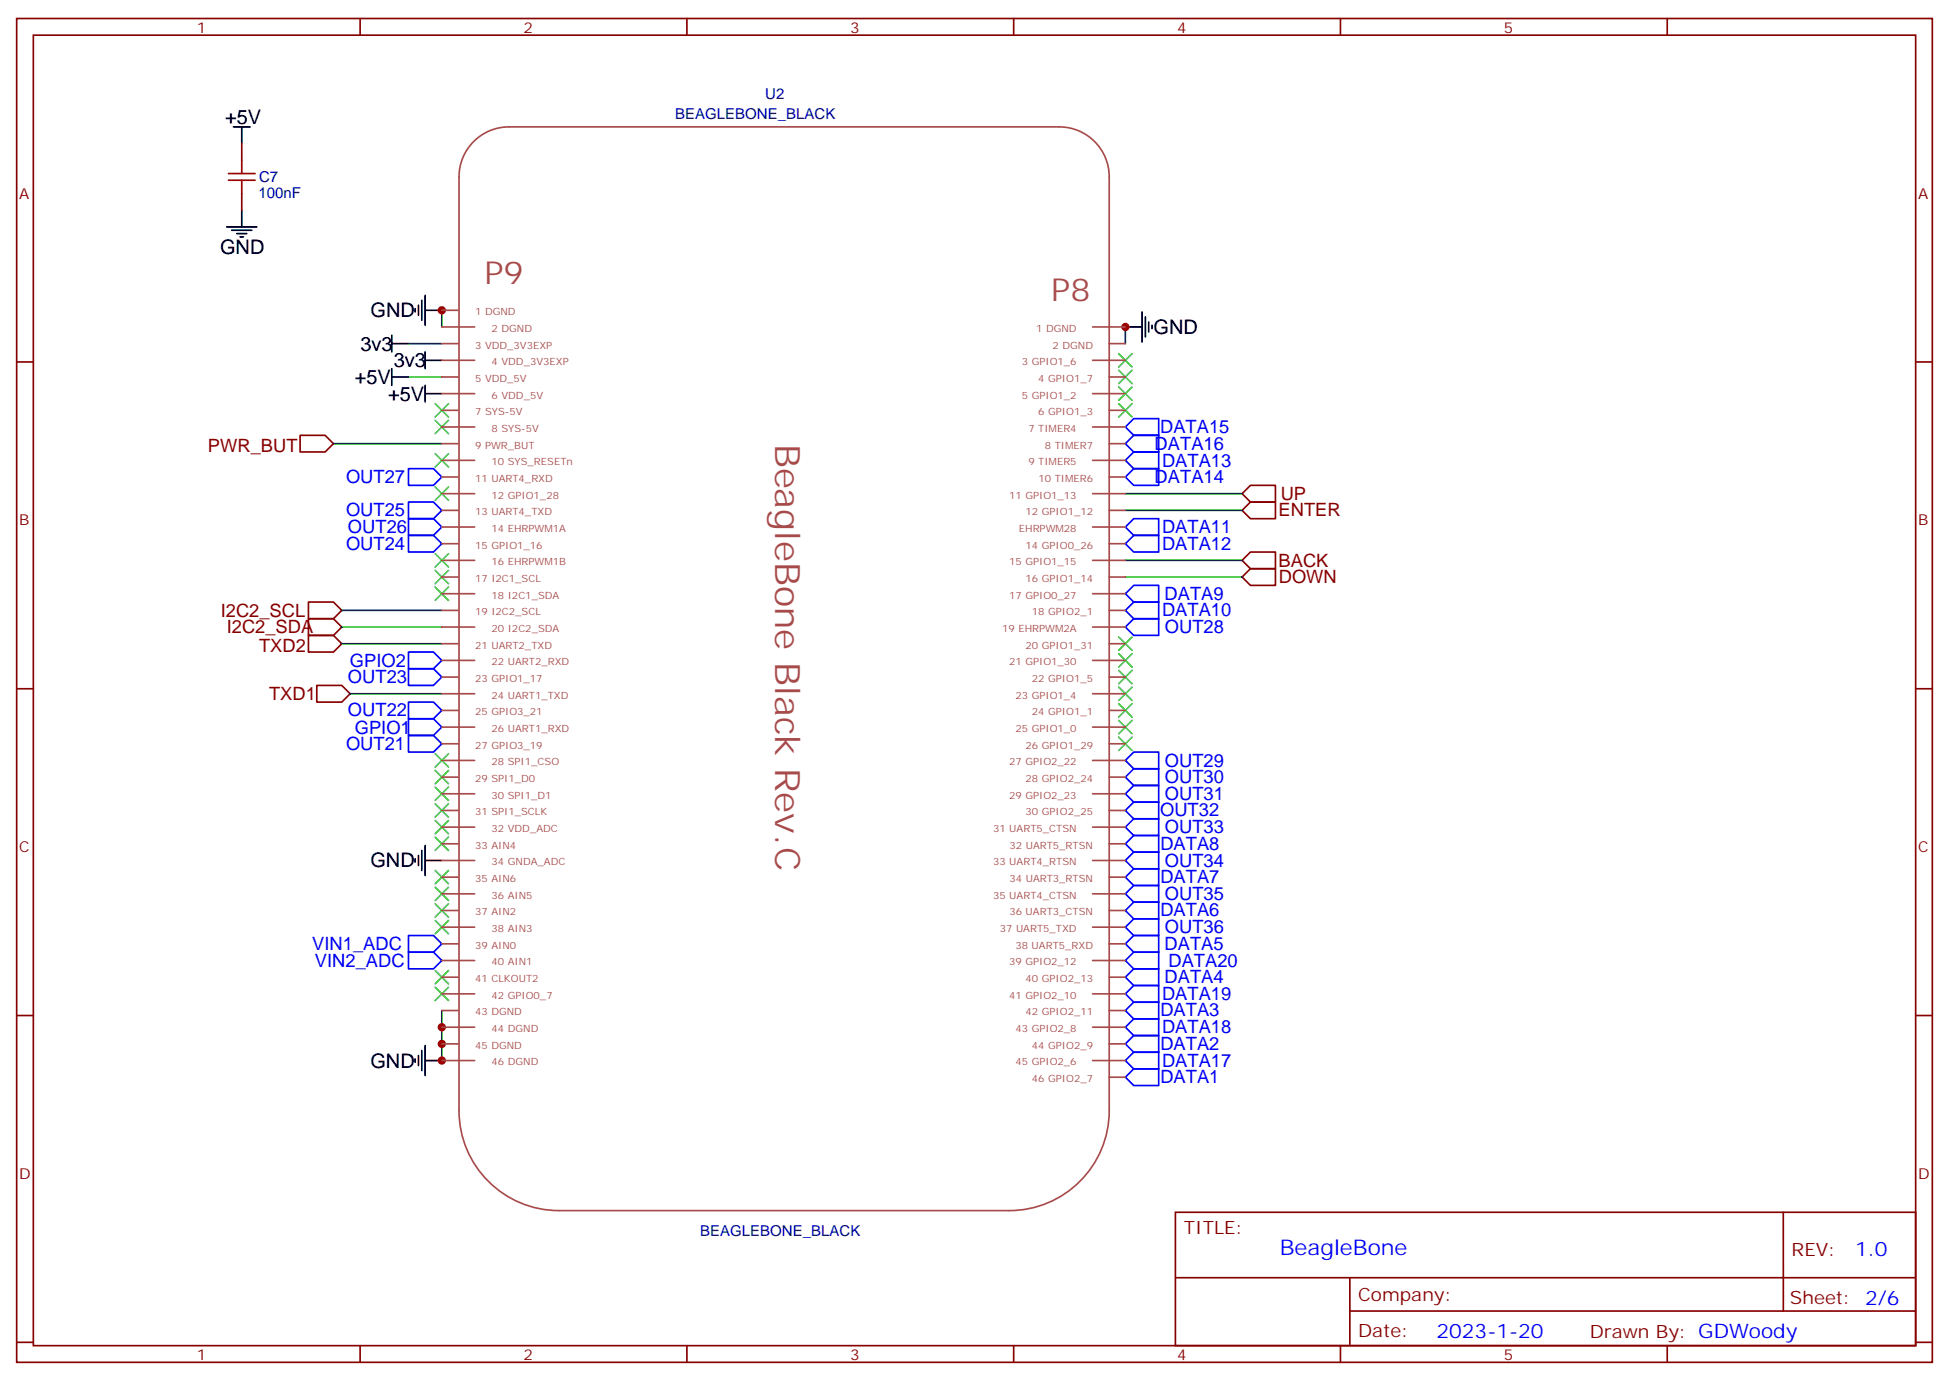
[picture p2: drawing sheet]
<svg xmlns="http://www.w3.org/2000/svg" width="412mm" height="292mm" viewBox="0 0 412 292" stroke-linecap="round" stroke-linejoin="round" font-family="sans-serif">
<g fill="none" stroke="#870000" stroke-width=".35">
<path d="M3.5 3.9h405.4v284.4h-405.4zM7.1 7.4h398.2v277.3h-398.2zM76.2 3.9v3.5M145.3 3.9v3.5M214.5 3.9v3.5M283.6 3.9v3.5M352.8 3.9v3.5M3.5 76.6h3.6M405.3 76.6h3.6M63.5 92.1h5.3l1.8 1.8-1.8 1.7h-5.3zM262.8 108l1.8-1.8h5.3v3.5h-5.3zM262.8 118.6l1.8-1.8h5.3v3.5h-5.3z"/>
<path d="M264.6 102.7h5.3v3.5h-5.3l-1.8-1.7zM65.3 130.9h5.3l1.7 1.8-1.7 1.7h-5.3zM65.3 127.4h5.3l1.7 1.8-1.7 1.7h-5.3zM65.3 134.4h5.3l1.7 1.8-1.7 1.8h-5.3zM262.8 122.1l1.8-1.8h5.3v3.6h-5.3zM3.5 145.7h3.6M67 145h5.3l1.8 1.8-1.8 1.8h-5.3zM405.3 145.7h3.6M3.5 214.9h3.6M405.3 214.9h3.6M248.7 256.5h156.6v28.2h-156.6zM377.3 256.5v20.9"/>
<path d="M248.7 270.4h156.5M285.6 277.4h119.6M285.6 270.4v14.1M3.5 284h3.6M76.2 284.7v3.6M145.3 284.7v3.6M214.5 284.7v3.6M283.6 284.7v3.6M352.8 284.7v3.6M405.3 284h3.6"/>
</g>
<g fill="none" stroke="#00f" stroke-width=".35">
<path d="M86.4 99.2h5.3l1.8 1.7-1.8 1.8h-5.3zM238.1 97.4l1.8-1.8h5.3v3.6h-5.3zM238.1 90.3l1.8-1.7h5.3v3.5h-5.3zM239.9 99.2h5.3v3.5h-5.3l-1.8-1.8zM239.9 92.1h5.3v3.5h-5.3l-1.8-1.7zM86.4 106.2h5.3l1.8 1.8-1.8 1.7h-5.3zM86.4 113.3h5.3l1.8 1.7-1.8 1.8h-5.3zM86.4 109.7h5.3l1.8 1.8-1.8 1.8h-5.3zM238.1 115l1.8-1.7h5.3v3.5h-5.3zM238.1 111.5l1.8-1.8h5.3v3.6h-5.3zM86.4 138h5.3l1.8 1.7-1.8 1.8h-5.3zM238.1 129.2l1.8-1.8h5.3v3.5h-5.3z"/>
<path d="M239.9 123.9h5.3v3.5h-5.3l-1.8-1.8zM239.9 130.9h5.3v3.5h-5.3l-1.8-1.7zM86.4 152.1h5.3l1.8 1.7-1.8 1.8h-5.3zM86.4 141.5h5.3l1.8 1.8-1.8 1.7h-5.3zM86.4 148.6h5.3l1.8 1.7-1.8 1.8h-5.3zM86.4 155.6h5.3l1.8 1.8-1.8 1.7h-5.3zM239.9 159.1h5.3v3.6h-5.3l-1.8-1.8zM238.1 175l1.8-1.8h5.3v3.6h-5.3zM238.1 164.4l1.8-1.7h5.3v3.5h-5.3zM239.9 176.8h5.3v3.5h-5.3l-1.8-1.8zM239.9 166.2h5.3v3.5h-5.3l-1.8-1.7zM239.9 169.7h5.3v3.5h-5.3l-1.8-1.7z"/>
<path d="M86.4 197.9h5.3l1.8 1.8-1.8 1.8h-5.3zM238.1 199.7l1.8-1.8h5.3v3.6h-5.3zM238.1 182.1l1.8-1.8h5.3v3.5h-5.3zM239.9 194.4h5.3v3.5h-5.3l-1.8-1.7zM239.9 190.9h5.3v3.5h-5.3l-1.8-1.7zM239.9 187.4h5.3v3.5h-5.3l-1.8-1.8zM239.9 183.8h5.3v3.6h-5.3l-1.8-1.8zM86.4 201.5h5.3l1.8 1.7-1.8 1.8h-5.3zM238.1 206.8l1.8-1.8h5.3v3.5h-5.3zM238.1 210.3l1.8-1.8h5.3v3.6h-5.3zM238.1 217.3l1.8-1.7h5.3v3.5h-5.3zM239.9 201.5h5.3v3.5h-5.3l-1.8-1.8z"/>
<path d="M239.9 212.1h5.3v3.5h-5.3l-1.8-1.8zM239.9 219.1h5.3v3.5h-5.3l-1.8-1.7zM238.1 224.4l1.8-1.8h5.3v3.6h-5.3zM239.9 226.2h5.3v3.5h-5.3l-1.8-1.8z"/>
</g>
<g fill="none" stroke="#000" stroke-width=".35">
<path d="M49.4 26.8h3.5M51.2 26.8v3.6M48 48h6.3M49 48.7h4.3M50.1 49.4h2.1M50.8 50.1h.7M51.2 44.5v3.5M82.9 72.7h3.5M82.9 70.9v3.6M82.9 78v3.5M82.9 79.8h3.5M87.8 65.3v.7"/>
<path d="M88.5 64.6v2.1M89.3 63.5v4.3M90 76.2h3.5M90 62.5v6.3M90 74.5v3.5M90 65.7h3.5M238.1 69.2h3.6M241.7 66v6.4M242.4 67.1v4.2M243.1 68.1v2.1M243.8 68.8v.7M90 81.5v3.6"/>
<path d="M90 83.3h3.5M89.3 180v4.2M90 178.9v6.3M87.8 181.7v.7M88.5 181v2.1M90 182.1h3.5M87.8 224v.8M88.5 223.3v2.2M89.3 222.3v4.2M90 221.2v6.4M90 224.4h3.5"/>
</g>
<g fill="none" stroke="#008700" stroke-width=".35">
<path d="M86.4 72.7h7.1M86.4 79.8h7.1M93.5 65.7v3.5M238.1 69.2v3.5M70.6 93.9h22.9M238.1 104.5h24.7M238.1 108h24.7M238.1 118.6h24.7M72.3 129.2h21.2M72.3 132.7h21.2M72.3 136.2h21.2M238.1 122.1h24.7"/>
<path d="M74.1 146.8h19.4M93.5 213.8v10.6"/>
</g>
<g fill="none" stroke="#3c3" stroke-width=".35">
<path d="M236.7 74.8l2.8 2.8M236.7 78.4l2.8 2.8M239.5 74.8l-2.8 2.8M239.5 78.4l-2.8 2.8M92.1 85.4l2.8 2.8M92.1 88.9l2.8 2.9M92.1 96l2.8 2.8M94.9 85.4l-2.8 2.8M94.9 88.9l-2.8 2.9M94.9 96l-2.8 2.8M236.7 81.9l2.8 2.8M236.7 85.4l2.8 2.8"/>
<path d="M239.5 81.9l-2.8 2.8M239.5 85.4l-2.8 2.8M92.1 103l2.8 2.9M92.1 117.2l2.8 2.8M94.9 103l-2.8 2.9M94.9 117.2l-2.8 2.8M92.1 120.7l2.8 2.8M92.1 124.2l2.8 2.8M94.9 120.7l-2.8 2.8M94.9 124.2l-2.8 2.8M236.7 134.8l2.8 2.8M236.7 138.3l2.8 2.8"/>
<path d="M239.5 134.8l-2.8 2.8M239.5 138.3l-2.8 2.8M92.1 159.5l2.8 2.8M94.9 159.5l-2.8 2.8M236.7 141.9l2.8 2.8M236.7 145.4l2.8 2.8M236.7 148.9l2.8 2.8M236.7 152.4l2.8 2.9M236.7 156l2.8 2.8M239.5 141.9l-2.8 2.8M239.5 145.4l-2.8 2.8M239.5 148.9l-2.8 2.8"/>
<path d="M239.5 152.4l-2.8 2.9M239.5 156l-2.8 2.8M92.1 163l2.8 2.8M92.1 166.5l2.8 2.9M92.1 170.1l2.8 2.8M92.1 173.6l2.8 2.8M92.1 177.1l2.8 2.9M94.9 163l-2.8 2.8M94.9 166.5l-2.8 2.9M94.9 170.1l-2.8 2.8M94.9 173.6l-2.8 2.8M94.9 177.1l-2.8 2.9"/>
<path d="M92.1 184.2l2.8 2.8M92.1 187.7l2.8 2.8M92.1 191.2l2.8 2.9M92.1 194.8l2.8 2.8M94.9 184.2l-2.8 2.8M94.9 187.7l-2.8 2.8M94.9 191.2l-2.8 2.9M94.9 194.8l-2.8 2.8M92.1 205.4l2.8 2.8M92.1 208.9l2.8 2.8M94.9 205.4l-2.8 2.8M94.9 208.9l-2.8 2.8"/>
</g>
<g fill="#c00">
<circle cx="238.1" cy="69.2" r=".88"/>
<circle cx="93.5" cy="217.3" r=".88"/>
<circle cx="93.5" cy="220.9" r=".88"/>
<circle cx="93.5" cy="224.4" r=".88"/>
<circle cx="93.5" cy="65.7" r=".88"/>
</g>
<path d="M48.3 36.7h5.7M48.3 38.1h5.7M51.2 33.9v2.8M51.2 38.1v2.9" fill="none" stroke="#a10000" stroke-width=".35"/>
<path d="M51.2 30.4v3.5M51.2 41v3.5" fill="none" stroke="#870000" stroke-width=".35"/>
<g fill="none" stroke="#a64a4a" stroke-width=".35">
<path d="M99.8 30.4a10.6 10.6 0 0 1 7.9-3.6h116.4a10.6 10.6 0 0 1 10.6 10.6v197.6a21.2 21.2 0 0 1-21.2 21.2h-95.2a21.2 21.2 0 0 1-21.2-21.2v-197.6a10.6 10.6 0 0 1 2.7-7zM93.5 69.2h6.9M93.5 72.7h3.5M93.5 76.2h6.9M93.5 79.8h3.5M93.5 65.7h3.5M231.2 69.2h6.9M231.2 76.2h6.9M234.7 72.7h3.4M234.7 79.8h3.4M93.5 83.3h6.9M93.5 86.8h3.5"/>
<path d="M93.5 90.3h6.9M93.5 93.9h3.5M93.5 97.4h6.9M231.2 83.3h6.9M231.2 90.3h6.9M231.2 97.4h6.9M234.7 86.8h3.4M234.7 93.9h3.4M93.5 100.9h3.5M93.5 104.5h6.9M93.5 108h3.5M93.5 111.5h6.9"/>
<path d="M93.5 115h3.5M93.5 118.6h6.9M231.2 104.5h6.9M231.2 111.5h6.9M231.2 118.6h6.9M234.7 100.9h3.4M234.7 108h3.4M234.7 115h3.4M93.5 122.1h3.5M93.5 125.6h6.9M93.5 129.2h3.5M93.5 132.7h6.9"/>
<path d="M93.5 136.2h3.5M93.5 139.7h6.9M231.2 125.6h6.9M231.2 132.7h6.9M231.2 139.7h6.9M234.7 122.1h3.4M234.7 129.2h3.4M234.7 136.2h3.4M93.5 143.3h3.5M93.5 146.8h6.9M93.5 150.3h3.5M93.5 153.8h6.9"/>
<path d="M93.5 157.4h3.5M231.2 146.8h6.9M231.2 153.8h6.9M234.7 143.3h3.4M234.7 150.3h3.4M234.7 157.4h3.4M93.5 160.9h6.9M93.5 164.4h3.5M93.5 168h6.9M93.5 171.5h3.5M93.5 175h6.9M93.5 178.5h3.5"/>
<path d="M231.2 160.9h6.9M231.2 168h6.9M231.2 175h6.9M234.7 164.4h3.4M234.7 171.5h3.4M234.7 178.5h3.4M93.5 182.1h6.9M93.5 185.6h3.5M93.5 189.1h6.9M93.5 192.7h3.5M93.5 196.2h6.9M93.5 199.7h3.5"/>
<path d="M231.2 182.1h6.9M231.2 189.1h6.9M231.2 196.2h6.9M234.7 185.6h3.4M234.7 192.7h3.4M234.7 199.7h3.4M93.5 203.2h6.9M93.5 206.8h3.5M93.5 210.3h6.9M93.5 213.8h3.5M93.5 217.3h6.9M231.2 203.2h6.9"/>
<path d="M231.2 210.3h6.9M231.2 217.3h6.9M234.7 206.8h3.4M234.7 213.8h3.4M93.5 220.9h3.5M93.5 224.4h6.9M231.2 224.4h6.9M234.7 220.9h3.4M234.7 227.9h3.4"/>
</g>
<text font-size="7.4" fill="#a54b4b" x="164" y="93.9" transform="rotate(90 164 93.9)">BeagleBone Black Rev.C</text>
<g font-size="6.7" fill="#a54b4b">
<text x="102.5" y="60.2">P9</text>
<text x="222.4" y="63.7">P8</text>
</g>
<text font-size="4.6" fill="#00f" x="270.8" y="265.5">BeagleBone</text>
<g font-size="4.2">
<text x="47.6" y="26.1">+5V</text>
<text x="46.6" y="53.7">GND</text>
<text x="78.4" y="67.1">GND</text>
<text x="244.1" y="70.7">GND</text>
<text x="76.3" y="74.2">3v3</text>
<text x="83.3" y="77.7">3v3</text>
<text x="75" y="81.2">+5V</text>
<text x="82.1" y="84.8">+5V</text>
<text x="78.4" y="183.5">GND</text>
<text x="78.4" y="225.9">GND</text>
</g>
<g font-size="4.2" fill="#00f">
<text x="392.5" y="265.8">1.0</text>
<text x="304" y="283.1">2023-1-20</text>
</g>
<g font-size="3.9" fill="#800">
<text x="44" y="95.6">PWR_BUT</text>
<text x="271" y="105.8">UP</text>
<text x="270.5" y="109.2">ENTER</text>
<text x="270.5" y="119.9">BACK</text>
<text x="270.6" y="123.3">DOWN</text>
<text x="46.7" y="130.5">I2C2_SCL</text>
<text x="48" y="134">I2C2_SDA</text>
<text x="54.8" y="138">TXD2</text>
<text x="56.9" y="148.1">TXD1</text>
<text x="250.5" y="261.1">TITLE:</text>
<text x="379.1" y="265.8">REV:</text>
<text x="287.4" y="275.3">Company:</text>
<text x="378.7" y="275.9">Sheet: 2/6</text>
<text x="287.4" y="283">Date:</text>
<text x="336.4" y="283.1">Drawn By: GDWoody</text>
</g>
<g font-size="3.9" fill="#00f">
<text x="244.3" y="95.1">DATA16</text>
<text x="245.5" y="91.7">DATA15</text>
<text x="245.9" y="98.7">DATA13</text>
<text x="73.2" y="102.2">OUT27</text>
<text x="244.3" y="102.2">DATA14</text>
<text x="73.2" y="109.3">OUT25</text>
<text x="73.6" y="112.8">OUT26</text>
<text x="245.9" y="112.8">DATA11</text>
<text x="73.2" y="116.3">OUT24</text>
<text x="245.9" y="116.3">DATA12</text>
<text x="245.9" y="130.4">DATA10</text>
<text x="246.4" y="127">DATA9</text>
<text x="246.5" y="134">OUT28</text>
<text x="74" y="141.1">GPIO2</text>
<text x="73.6" y="144.5">OUT23</text>
<text x="73.6" y="151.6">OUT22</text>
<text x="75.1" y="155.2">GPIO1</text>
<text x="73.2" y="158.7">OUT21</text>
<text x="246.5" y="162.2">OUT29</text>
<text x="246.5" y="165.7">OUT30</text>
<text x="245.5" y="172.7">OUT32</text>
<text x="246.5" y="169.3">OUT31</text>
<text x="245.5" y="179.8">DATA8</text>
<text x="246.5" y="176.4">OUT33</text>
<text x="246.5" y="183.4">OUT34</text>
<text x="245.5" y="186.9">DATA7</text>
<text x="246.5" y="190.5">OUT35</text>
<text x="245.5" y="193.9">DATA6</text>
<text x="246.5" y="197.5">OUT36</text>
<text x="66.1" y="201.1">VIN1_ADC</text>
<text x="246.4" y="201">DATA5</text>
<text x="66.6" y="204.6">VIN2_ADC</text>
<text x="246.4" y="208">DATA4</text>
<text x="247.3" y="204.5">DATA20</text>
<text x="245.5" y="215.1">DATA3</text>
<text x="245.9" y="211.6">DATA19</text>
<text x="245.9" y="218.7">DATA18</text>
<text x="245.5" y="222.1">DATA2</text>
<text x="245.9" y="225.7">DATA17</text>
<text x="245.5" y="229.2">DATA1</text>
</g>
<g font-size="3.2" fill="#800">
<text x="41.6" y="6.9">1</text>
<text x="110.8" y="6.9">2</text>
<text x="179.9" y="6.9">3</text>
<text x="249.1" y="6.9">4</text>
<text x="318.2" y="6.9">5</text>
<text x="4.1" y="42">A</text>
<text x="405.9" y="42">A</text>
<text x="4.1" y="111.2">B</text>
<text x="405.9" y="111.2">B</text>
<text x="4.1" y="180.3">C</text>
<text x="405.9" y="180.3">C</text>
<text x="4.1" y="249.4">D</text>
<text x="405.9" y="249.4">D</text>
<text x="41.6" y="287.7">1</text>
<text x="110.8" y="287.7">2</text>
<text x="179.9" y="287.7">3</text>
<text x="249.1" y="287.7">4</text>
<text x="318.2" y="287.7">5</text>
</g>
<g font-size="3.2" fill="#000080">
<text x="161.9" y="20.9">U2</text>
<text x="142.9" y="25.1">BEAGLEBONE_BLACK</text>
<text x="54.7" y="41.8">100nF</text>
<text x="54.8" y="38.6">C7</text>
<text x="148.2" y="261.4">BEAGLEBONE_BLACK</text>
</g>
<g font-size="2.1" fill="#a54b4b">
<text x="100.5" y="66.7">1 DGND</text>
<text x="104" y="70.2">2 DGND</text>
<text x="219.3" y="70.2">1 DGND</text>
<text x="100.5" y="73.7">3 VDD_3V3EXP</text>
<text x="104" y="77.3">4 VDD_3V3EXP</text>
<text x="216.2" y="77.3">3 GPIO1_6</text>
<text x="222.7" y="73.7">2 DGND</text>
<text x="100.5" y="80.8">5 VDD_5V</text>
<text x="219.7" y="80.8">4 GPIO1_7</text>
<text x="100.5" y="87.9">7 SYS-5V</text>
<text x="104" y="84.3">6 VDD_5V</text>
<text x="216.2" y="84.3">5 GPIO1_2</text>
<text x="219.7" y="87.9">6 GPIO1_3</text>
<text x="100.5" y="94.9">9 PWR_BUT</text>
<text x="104" y="91.4">8 SYS-5V</text>
<text x="217.6" y="91.4">7 TIMER4</text>
<text x="221.1" y="94.9">8 TIMER7</text>
<text x="100.5" y="102">11 UART4_RXD</text>
<text x="104" y="98.4">10 SYS_RESETn</text>
<text x="217.6" y="98.4">9 TIMER5</text>
<text x="219.7" y="102">10 TIMER6</text>
<text x="104" y="105.5">12 GPIO1_28</text>
<text x="213.5" y="105.5">11 GPIO1_13</text>
<text x="100.5" y="109">13 UART4_TXD</text>
<text x="104" y="112.6">14 EHRPWM1A</text>
<text x="215.6" y="112.6">EHRPWM28</text>
<text x="217" y="109">12 GPIO1_12</text>
<text x="100.5" y="116.1">15 GPIO1_16</text>
<text x="104" y="119.6">16 EHRPWM1B</text>
<text x="213.5" y="119.6">15 GPIO1_15</text>
<text x="217" y="116.1">14 GPIO0_26</text>
<text x="100.5" y="123.1">17 I2C1_SCL</text>
<text x="217" y="123.1">16 GPIO1_14</text>
<text x="100.5" y="130.2">19 I2C2_SCL</text>
<text x="104" y="126.7">18 I2C1_SDA</text>
<text x="213.5" y="126.7">17 GPIO0_27</text>
<text x="218.4" y="130.2">18 GPIO2_1</text>
<text x="100.5" y="137.2">21 UART2_TXD</text>
<text x="104" y="133.7">20 I2C2_SDA</text>
<text x="212.1" y="133.7">19 EHRPWM2A</text>
<text x="217" y="137.2">20 GPIO1_31</text>
<text x="104" y="140.8">22 UART2_RXD</text>
<text x="213.5" y="140.8">21 GPIO1_30</text>
<text x="100.5" y="144.3">23 GPIO1_17</text>
<text x="104" y="147.8">24 UART1_TXD</text>
<text x="214.9" y="147.8">23 GPIO1_4</text>
<text x="218.4" y="144.3">22 GPIO1_5</text>
<text x="100.5" y="151.4">25 GPIO3_21</text>
<text x="104" y="154.9">26 UART1_RXD</text>
<text x="214.9" y="154.9">25 GPIO1_0</text>
<text x="218.4" y="151.4">24 GPIO1_1</text>
<text x="100.5" y="158.4">27 GPIO3_19</text>
<text x="104" y="161.9">28 SPI1_CSO</text>
<text x="213.5" y="161.9">27 GPIO2_22</text>
<text x="217" y="158.4">26 GPIO1_29</text>
<text x="100.5" y="165.5">29 SPI1_D0</text>
<text x="217" y="165.5">28 GPIO2_24</text>
<text x="100.5" y="172.5">31 SPI1_SCLK</text>
<text x="104" y="169">30 SPI1_D1</text>
<text x="213.5" y="169">29 GPIO2_23</text>
<text x="217" y="172.5">30 GPIO2_25</text>
<text x="100.5" y="179.6">33 AIN4</text>
<text x="104" y="176.1">32 VDD_ADC</text>
<text x="210.1" y="176.1">31 UART5_CTSN</text>
<text x="213.6" y="179.6">32 UART5_RTSN</text>
<text x="104" y="183.1">34 GNDA_ADC</text>
<text x="210.1" y="183.1">33 UART4_RTSN</text>
<text x="100.5" y="186.6">35 AIN6</text>
<text x="104" y="190.2">36 AIN5</text>
<text x="210.1" y="190.2">35 UART4_CTSN</text>
<text x="213.6" y="186.6">34 UART3_RTSN</text>
<text x="100.5" y="193.7">37 AIN2</text>
<text x="104" y="197.2">38 AIN3</text>
<text x="211.6" y="197.2">37 UART5_TXD</text>
<text x="213.6" y="193.7">36 UART3_CTSN</text>
<text x="100.5" y="200.7">39 AIN0</text>
<text x="214.9" y="200.7">38 UART5_RXD</text>
<text x="100.5" y="207.8">41 CLKOUT2</text>
<text x="104" y="204.3">40 AIN1</text>
<text x="213.5" y="204.3">39 GPIO2_12</text>
<text x="217" y="207.8">40 GPIO2_13</text>
<text x="100.5" y="214.9">43 DGND</text>
<text x="104" y="211.3">42 GPIO0_7</text>
<text x="213.5" y="211.3">41 GPIO2_10</text>
<text x="217" y="214.9">42 GPIO2_11</text>
<text x="100.5" y="221.9">45 DGND</text>
<text x="104" y="218.4">44 DGND</text>
<text x="214.9" y="218.4">43 GPIO2_8</text>
<text x="218.4" y="221.9">44 GPIO2_9</text>
<text x="104" y="225.4">46 DGND</text>
<text x="214.9" y="225.4">45 GPIO2_6</text>
<text x="218.4" y="229">46 GPIO2_7</text>
</g>
</svg>
